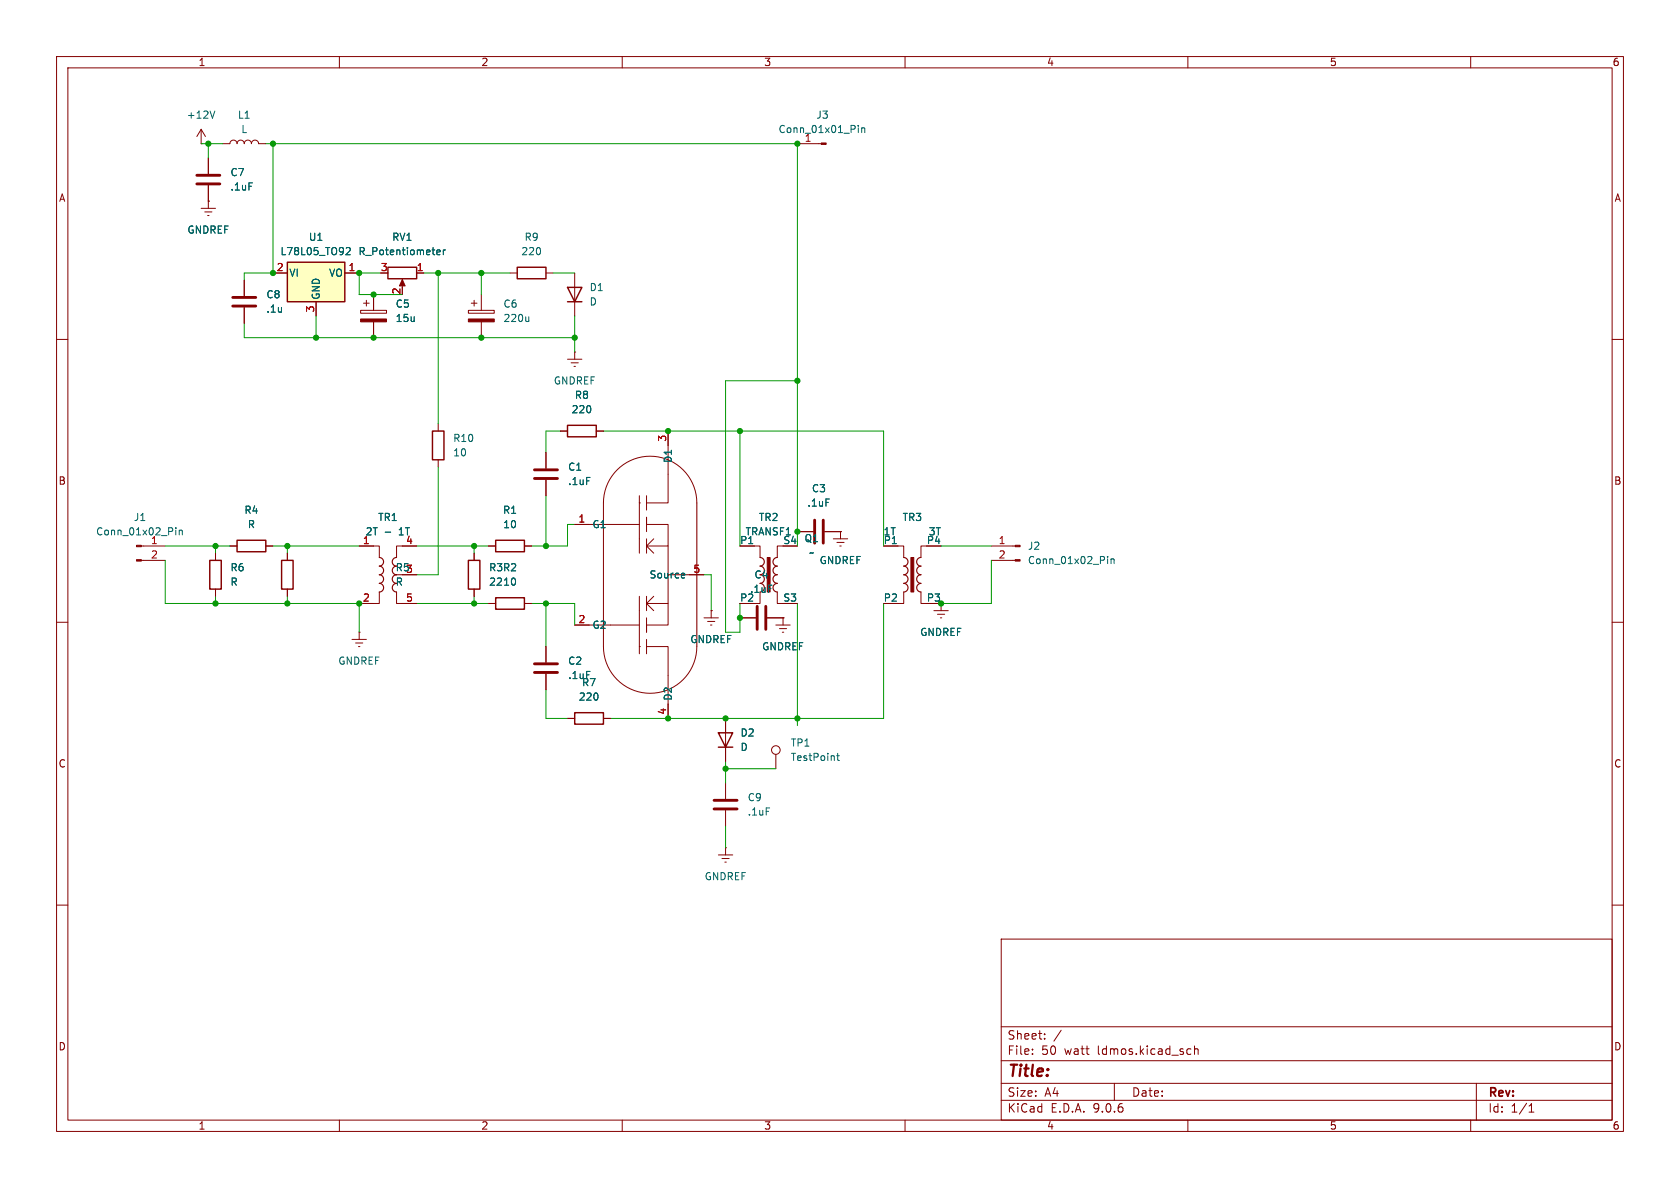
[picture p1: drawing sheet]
<svg xmlns="http://www.w3.org/2000/svg" width="297mm" height="210mm" viewBox="0 0 297 210" stroke-linecap="round" stroke-linejoin="round" font-family="sans-serif">
<g fill="none" stroke="#840000" stroke-width=".18">
<path d="M10 10h277v190h-277zM12 12h273v186h-273zM60 10v2M110 10v2M160 10v2M210 10v2M260 10v2M39.4 25.4h1.2a.64 .64 0 0 1 .7-.6 .64 .64 0 0 1 .6 .6 .64 .64 0 0 1 .6-.6 .64 .64 0 0 1 .7 .6 .64 .64 0 0 1 .6-.6 .64 .64 0 0 1 .6 .6 .64 .64 0 0 1 .7-.6 .64 .64 0 0 1 .6 .6h1.3M43.2 49.5v2.8M43.2 54.4v2.8M63.8 54.9h4.5v.5h-4.5zM64.3 53.6h1"/>
<path d="M64.8 53.1v1M66 52.1v2.8M66 56.9v2.8M10 60h2M99.1 76.2h1.2M105.4 76.2h1.3M118.1 76.2v12.7h-3.8M285 60h2M25 96.5h4.2M25 99.1h4.2M38.1 97.8v1.3M40.6 96.5h1.3"/>
<path d="M47 96.5h1.3M50.8 97.8v1.3M101.6 92.7h11.4M109.1 83.1a8.3 8.3 0 0 1 9-1.8 8.3 8.3 0 0 1 5.1 7.6v25.4a8.3 8.3 0 0 1-8.3 8.3 8.3 8.3 0 0 1-8.2-8.3v-25.4a8.3 8.3 0 0 1 2.4-5.8zM113 88.9h.1M113 87.6v10.2M114.3 96.5h.1M114.3 92.7h3.8v3.8h-3.8M114.3 87.6v2.6M114.3 91.4v2.6M114.3 95.3v2.5M114.3 96.5l1.3 1.3"/>
<path d="M115.6 95.3l-1.3 1.2M118.1 96.5v10.2M130.8 96.5h3.6v2.1M138.4 96.5h-1v2.1M141 94h2.8M145.8 94h2.8M147.3 95.3h2.6M148 95.9h1.2M148.5 96.5h.2M148.6 94h.1M148.6 94v1.3M156.2 96.5h3.6v2.1"/>
<path d="M163.8 96.5h-1v2.1M175.3 96.5h4.2M175.3 99.1h4.2M10 110h2M38.1 104.1v1.3M50.8 104.1v1.3M62.2 113h2.6M62.9 113.7h1.2M63.4 114.3h.2M63.5 111.8h.1M63.5 111.8v1.2M101.6 110.5h11.4"/>
<path d="M113 114.3h.1M113 105.4v10.2M114.3 106.7h.1M114.3 106.7h3.8v3.8h-3.8M114.3 114.3h3.8v12.7M114.3 105.4v2.6M114.3 109.2v2.6M114.3 113v2.6M114.3 106.7l1.3 1.3M115.6 105.4l-1.3 1.3M118.1 101.6h6.4M124.5 109.2h2.5"/>
<path d="M125.1 109.9h1.3M125.6 110.5h.3M125.7 108h.1M125.7 108v1.2M130.8 109.2h2.8M134.4 104.6v2.1h-1.1M135.6 109.2h2.8M137.2 110.5h2.5M137.4 104.6v2.1h1M137.8 111.1h1.3M138.3 111.8h.3M138.4 109.2h.1"/>
<path d="M138.4 109.2v1.3M159.8 104.6v2.1h-1.1M162.8 104.6v2.1h1M165.1 108h2.5M165.7 108.6h1.3M166.2 109.2h.3M166.4 106.7v1.3M285 110h2M100.3 127h1.3M106.7 127h1.2M128.3 127v7.6M128.3 138.4v2.8"/>
<path d="M137.2 133.4v2.5M128.3 143.3v2.8M10 160h2M177 166h108v32h-108zM285 160h2M60 198v2M110 198v2M160 198v2M177 194.5h108M177 191.5h108M177 187.5h108M177 181.5h108"/>
<path d="M182.5 186.3v.1M182.5 185.5v.1M184.7 183.6v.1M184.7 182.8v.1M187.6 182.1l-1.3 2M197 191.5v3M210 198v2M210.1 185.4l.4 .1M210.5 186.3l-.4 .1M211.2 185.5l.2-.1 .3 .1 .1 .9M211.2 184.9v1.5M260 198v2"/>
<path d="M261 191.5v6.5M270.3 196.6h.9M270.3 195.5l.4-.4v1.5"/>
<circle cx="137.2" cy="132.6" r=".76"/>
</g>
<path d="M41.1 52.6h4.1M41.1 54.1h4.1M144 91.9v4.1M145.5 91.9v4.1M133.9 107.2v4.1M135.4 107.2v4.1M126.2 141.5h4.1M126.2 143h4.1" fill="none" stroke="#840000" stroke-width=".51"/>
<path d="M100.3 75.2h5.1v2h-5.1zM37.1 99.1h2v5h-2zM41.9 95.5h5.1v2h-5.1zM49.8 99.1h2v5h-2zM101.6 126h5.1v2h-5.1zM127 129.5h2.5l-1.2 2.6zM127 132.1h2.5" fill="none" stroke="#840000" stroke-width=".25"/>
<g fill="#840000" stroke="#840000" stroke-width=".18">
<path d="M179.5 96.4h.8v.2h-.8z"/>
<path d="M179.5 98.9h.8v.3h-.8z"/>
<path d="M161 98.6h.5v6h-.5z"/>
<path d="M63.8 56.4h4.5v.5h-4.5z"/>
<path d="M24.1 96.4h.9v.2h-.9z"/>
<path d="M24.1 98.9h.9v.3h-.9z"/>
<path d="M135.6 98.6h.5v6h-.5z"/>
</g>
<g fill="none" stroke="#006464" stroke-width=".18">
<path d="M31.1 93.3v.1M31.1 93.7v.9M31.7 93.7v.9M31.7 93.8l.2-.1 .3 .1v.8M164.4 93.3h.8l-.5 .5h.2M195.8 98.4v.1M195.8 98.8v.8M196.4 98.8v.8M196.4 98.9l.2-.1 .3 .1 .1 .7M120.9 101.3l.2 .3-.6 .2M121 102.1l-.1 .1M147.9 133.6h.5"/>
<path d="M148.1 133.2v1.1l.3 .1"/>
</g>
<path d="M134.4 98.6a.76 .76 0 0 1 .7 .7 .76 .76 0 0 1-.7 .8 .77 .77 0 0 1 .7 .7 .77 .77 0 0 1-.7 .8 .76 .76 0 0 1 .7 .8 .76 .76 0 0 1-.7 .7M137.4 98.5a.77 .77 0 0 0-.7 .8 .77 .77 0 0 0 .7 .8 .76 .76 0 0 0-.7 .7 .76 .76 0 0 0 .7 .8 .76 .76 0 0 0-.7 .8 .76 .76 0 0 0 .7 .7 .76 .76 0 0 0-.7 .8 .76 .76 0 0 0 .7 .7M159.8 98.6a.76 .76 0 0 1 .7 .7 .76 .76 0 0 1-.7 .8 .77 .77 0 0 1 .7 .7 .77 .77 0 0 1-.7 .8 .76 .76 0 0 1 .7 .8 .76 .76 0 0 1-.7 .7 .77 .77 0 0 1 .7 .8 .77 .77 0 0 1-.7 .8M162.8 98.5a.77 .77 0 0 0-.7 .8 .77 .77 0 0 0 .7 .8 .76 .76 0 0 0-.7 .7 .76 .76 0 0 0 .7 .8 .76 .76 0 0 0-.7 .8 .76 .76 0 0 0 .7 .7 .76 .76 0 0 0-.7 .8 .76 .76 0 0 0 .7 .7" fill="none" stroke="#840000" stroke-width=".2"/>
<path d="M123.2 88.9v25.4" fill="none" stroke="#ffe5bf" stroke-width=".18"/>
<path d="M50.8 46.4h10.2v6.9h-10.2z" fill="#ffffc2"/>
<path d="M50.8 46.4h10.2v6.9h-10.2zM68.6 47.2h5.1v2.1h-5.1zM91.4 47.2h5.1v2.1h-5.1zM100.3 50.8h2.6l-1.3 2.5zM100.3 53.3h2.6M76.5 76.2h2v5.1h-2zM82.8 99.1h2v5h-2zM87.6 95.5h5.1v2h-5.1zM87.6 105.7h5.1v2h-5.1z" fill="none" stroke="#840000" stroke-width=".25"/>
<g fill="none" stroke="#840000" stroke-width=".18">
<path d="M35.6 25.4h.1M35.6 36.8h2.5M35.6 22.9l-.8 1.2M35.6 22.9l.7 1.2M35.6 22.9v2.5M36.2 37.5h1.3M36.7 38.1h.3M36.8 35.6h.1M36.8 27.9v2.8M36.8 32.8v4M141 25.4h4.2M43.2 49.5v2.8"/>
<path d="M43.2 54.4v2.8M48.3 48.3h2.5M55.9 53.3v2.6M61 48.3h2.5M66 52.1v2.8M66 56.9v2.8M71.1 49.8v1M73.7 48.3h1.2M82.8 54.9h4.6v.5h-4.6zM83.3 53.6h1M83.8 53.1v1M85.1 52.1v2.8"/>
<path d="M85.1 56.9v2.8M90.2 48.3h1.2M96.5 48.3h1.3M101.6 48.3v7.6M77.5 74.9v1.3M99.1 76.2h1.2M100.3 63.5h2.6M101 64.1h1.2M101.5 64.8h.2M101.6 62.2h.1M101.6 62.2v1.3M105.4 76.2h1.3"/>
<path d="M118.1 76.2v2.5M38.1 97.8v1.3M40.6 96.5h1.3M47 96.5h1.3M50.8 97.8v1.3M63.5 96.5h3.6v2.1M73.7 96.5h-3.6v2.1M77.5 81.3v1.3M83.8 97.8v1.3M86.4 96.5h1.2M92.7 96.5h1.3M96.5 80v2.8"/>
<path d="M96.5 84.8v2.8M101.6 92.7h2.5M130.8 96.5h2.5M141 94h2.8M145.8 94h2.8M148.6 94h.1M156.2 96.5h2.5M38.1 104.1v1.3M50.8 104.1v1.3M67.1 104.6v2.1h-3.6M70.1 104.6v2.1h3.6M71.1 101.6h2.6"/>
<path d="M83.8 104.1v1.3M86.4 106.7h1.2M92.7 106.7h1.3M96.5 114.3v2.8M96.5 119.1v2.8M101.6 110.5h2.5M121.9 101.6h2.6M125.7 108h.1M130.8 109.2h2.8M135.6 109.2h2.8M138.4 109.2h.1M100.3 127h1.3"/>
<path d="M106.7 127h1.2M118.1 124.5v2.5M128.3 127v2.5M128.3 132.1v2.5M127 151.1h2.5M127.6 151.8h1.3M128.1 152.4h.3M128.3 149.9h.1M128.3 149.9v1.2"/>
</g>
<g fill="none" stroke="#006464" stroke-width=".18">
<path d="M38 19.6l-.4 1.3M151.7 22.2v.1M151.7 22.6v.8M152.3 22.6v.8M152.3 22.7l.2-.1 .3 .1 .1 .7M61.3 43.8h.4l.2 .3-.8 .9h.8M77.2 44.6l.6-.1v-.3h-.4l-.2 .2 .1 .6h.5M78.4 44.2v.8M78.7 44.2l-.3 .2M93.5 56v.8M93.5 56.7l-.2 .1M68.1 94.1h1"/>
<path d="M164.4 93.3h.8l-.5 .5h.2M120.9 101.3l.2 .3-.6 .2M121 102.1l-.1 .1"/>
</g>
<path d="M34.8 31h4.1M34.8 32.5h4.1M94.5 83.1h4.1M94.5 84.6h4.1M94.5 117.3h4.1M94.5 118.9h4.1" fill="none" stroke="#840000" stroke-width=".51"/>
<path d="M67.1 98.6a.76 .76 0 0 1 .7 .7 .76 .76 0 0 1-.7 .8 .77 .77 0 0 1 .7 .7 .77 .77 0 0 1-.7 .8 .76 .76 0 0 1 .7 .8 .76 .76 0 0 1-.7 .7 .77 .77 0 0 1 .7 .8 .77 .77 0 0 1-.7 .8M70.1 98.5a.77 .77 0 0 0-.8 .8 .77 .77 0 0 0 .8 .8 .76 .76 0 0 0-.8 .7 .76 .76 0 0 0 .8 .8 .76 .76 0 0 0-.8 .8 .76 .76 0 0 0 .8 .7 .76 .76 0 0 0-.7 .8 .76 .76 0 0 0 .7 .7" fill="none" stroke="#840000" stroke-width=".2"/>
<g fill="#840000" stroke="#840000" stroke-width=".18">
<path d="M82.8 56.4h4.6v.5h-4.6z"/>
<path d="M145.2 25.3h.8v.2h-.8z"/>
<path d="M71.1 49.4l.5 1.1h-1z"/>
</g>
<g fill="none" stroke="#009600" stroke-width=".18">
<path d="M35.6 25.4h3.8M36.8 25.4v2.5M47 25.4h94v71.1M48.3 25.4v22.9h-5.1v1.2M43.2 57.2v2.5h58.4M55.9 55.9v3.8M67.3 48.3h-3.8v3.8h7.6M74.9 48.3h15.3M77.5 48.3v26.6M85.1 48.3v3.8M97.8 48.3h3.8M101.6 55.9v6.3"/>
<path d="M99.1 76.2h-2.6v3.8M106.7 76.2h49.5v20.3M130.8 76.2v20.3M141 67.3h-12.7v44.5h2.5v-5.1M29.2 96.5h11.4M29.2 99.1v7.6h34.3v5.1M38.1 96.5v1.3M48.3 96.5h15.2M50.8 96.5v1.3M73.7 96.5h12.7M77.5 82.6v19h-3.8M83.8 96.5v1.3"/>
<path d="M96.5 87.6v8.9M101.6 92.7h-1.3v3.8h-6.3M166.4 96.5h8.9M175.3 99.1v7.6h-8.9M38.1 105.4v1.3M50.8 105.4v1.3M73.7 106.7h12.7M83.8 105.4v1.3M94 106.7h7.6v3.8M96.5 106.7v7.6M124.5 101.6h1.2v6.4M141 106.7v21.6"/>
<path d="M156.2 106.7v20.3h-48.3M96.5 121.9v5.1h3.8M128.3 135.9h8.9M128.3 134.6v3.8M128.3 146.1v3.8"/>
</g>
<g fill="#009600" stroke="#009600" stroke-width=".18">
<circle cx="118.1" cy="76.2" r=".46"/>
<circle cx="130.8" cy="76.2" r=".46"/>
<circle cx="130.8" cy="109.2" r=".46"/>
<circle cx="128.3" cy="127" r=".46"/>
<circle cx="118.1" cy="127" r=".46"/>
<circle cx="66" cy="59.7" r=".46"/>
<circle cx="63.5" cy="48.3" r=".46"/>
<circle cx="66" cy="52.1" r=".46"/>
<circle cx="85.1" cy="48.3" r=".46"/>
<circle cx="85.1" cy="59.7" r=".46"/>
<circle cx="101.6" cy="59.7" r=".46"/>
<circle cx="36.8" cy="25.4" r=".46"/>
<circle cx="48.3" cy="25.4" r=".46"/>
<circle cx="141" cy="25.4" r=".46"/>
<circle cx="141" cy="67.3" r=".46"/>
<circle cx="77.5" cy="48.3" r=".46"/>
<circle cx="83.8" cy="96.5" r=".46"/>
<circle cx="96.5" cy="96.5" r=".46"/>
<circle cx="96.5" cy="106.7" r=".46"/>
<circle cx="83.8" cy="106.7" r=".46"/>
<circle cx="63.5" cy="106.7" r=".46"/>
<circle cx="50.8" cy="96.5" r=".46"/>
<circle cx="50.8" cy="106.7" r=".46"/>
<circle cx="38.1" cy="106.7" r=".46"/>
<circle cx="38.1" cy="96.5" r=".46"/>
<circle cx="48.3" cy="48.3" r=".46"/>
<circle cx="55.9" cy="59.7" r=".46"/>
<circle cx="128.3" cy="135.9" r=".46"/>
<circle cx="141" cy="94" r=".46"/>
<circle cx="141" cy="127" r=".46"/>
<circle cx="166.4" cy="106.7" r=".46"/>
</g>
<text font-size="2.8" fill="#840000" x="178" y="190.9">Title:</text>
<g font-size="2.1" fill="#840000">
<text x="178" y="184">Sheet:</text>
<text x="178" y="186.7">File:</text>
<text x="184.1" y="186.7">50</text>
<text x="188.2" y="186.7">watt</text>
<text x="194.2" y="186.7">ldmos.kicad_sch</text>
<text x="178" y="196.9">KiCad</text>
<text x="178" y="194.1">Size:</text>
<text x="184.7" y="194.1">A4</text>
<text x="185.7" y="196.9">E.D.A.</text>
<text x="193.3" y="196.9">9.0.6</text>
<text x="200" y="194.1">Date:</text>
<text x="263" y="194.3">Rev:</text>
<text x="263" y="196.9">Id:</text>
<text x="267.1" y="196.9">1/1</text>
</g>
<g font-size="1.8" fill="#840000">
<text x="35" y="11.9">1</text>
<text x="85" y="11.9">2</text>
<text x="135" y="11.9">3</text>
<text x="185" y="11.9">4</text>
<text x="235" y="11.9">5</text>
<text x="285" y="11.9">6</text>
<text x="10.3" y="35.9">A</text>
<text x="285.3" y="35.9">A</text>
<text x="10.3" y="85.9">B</text>
<text x="285.3" y="85.9">B</text>
<text x="163.8" y="106.4">P3</text>
<text x="10.3" y="135.9">C</text>
<text x="285.3" y="135.9">C</text>
<text x="10.3" y="185.9">D</text>
<text x="285.3" y="185.9">D</text>
<text x="35" y="199.9">1</text>
<text x="85" y="199.9">2</text>
<text x="135" y="199.9">3</text>
<text x="185" y="199.9">4</text>
<text x="235" y="199.9">5</text>
<text x="285" y="199.9">6</text>
</g>
<g font-size="1.8" fill="#006464">
<text x="32.9" y="21.2">+12V</text>
<text x="42" y="21.2">L1</text>
<text x="42.6" y="23.7">L</text>
<text x="137.5" y="23.7">Conn_01x01_Pin</text>
<text x="144.2" y="21.2">J3</text>
<text x="142.2" y="25.1">1</text>
<text x="40.6" y="31.3">C7</text>
<text x="40.6" y="33.9">.1uF</text>
<text x="33" y="41.5">GNDREF</text>
<text x="49.5" y="45.3">L78L05_TO92</text>
<text x="54.5" y="42.8">U1</text>
<text x="63.3" y="45.3">R_Potentiometer</text>
<text x="69.2" y="42.8">RV1</text>
<text x="92.1" y="45.3">220</text>
<text x="92.6" y="42.8">R9</text>
<text x="47" y="52.9">C8</text>
<text x="51.1" y="49.1">VI</text>
<text x="56.7" y="53.1" transform="rotate(-90 56.7 53.1)">GND</text>
<text x="58.1" y="49.1">VO</text>
<text x="104.1" y="51.7">D1</text>
<text x="47" y="55.5">.1u</text>
<text x="69.9" y="54.6">C5</text>
<text x="69.9" y="57.1">15u</text>
<text x="88.9" y="54.6">C6</text>
<text x="88.9" y="57.1">220u</text>
<text x="104.1" y="54.2">D</text>
<text x="97.8" y="68.2">GNDREF</text>
<text x="101.5" y="70.7">R8</text>
<text x="101" y="73.3">220</text>
<text x="80" y="78.3">R10</text>
<text x="80" y="80.9">10</text>
<text x="100.3" y="83.4">C1</text>
<text x="119" y="81.9" transform="rotate(-90 119 81.9)">D1</text>
<text x="100.3" y="86">.1uF</text>
<text x="142.7" y="89.8">.1uF</text>
<text x="143.4" y="87.2">C3</text>
<text x="16.9" y="94.8">Conn_01x02_Pin</text>
<text x="23.6" y="92.3">J1</text>
<text x="43.1" y="91">R4</text>
<text x="43.7" y="93.6">R</text>
<text x="64.5" y="94.8">2T</text>
<text x="66.8" y="92.3">TR1</text>
<text x="70.6" y="94.8">1T</text>
<text x="88.8" y="91">R1</text>
<text x="88.9" y="93.6">10</text>
<text x="104.6" y="93.6">G1</text>
<text x="131.7" y="94.8">TRANSF1</text>
<text x="134.1" y="92.3">TR2</text>
<text x="156.1" y="94.8">1T</text>
<text x="159.5" y="92.3">TR3</text>
<text x="165.3" y="94.8">3T</text>
<text x="26.6" y="96.3">1</text>
<text x="40.6" y="101.2">R6</text>
<text x="69.9" y="101.2">R53</text>
<text x="86.4" y="101.2">R3R2</text>
<text x="130.7" y="96.3">P1</text>
<text x="138.4" y="96.3">S4</text>
<text x="142.1" y="96">Q1</text>
<text x="143" y="98.6">~</text>
<text x="144.8" y="99.9">GNDREF</text>
<text x="156.1" y="96.3">P1</text>
<text x="163.8" y="96.3">P4</text>
<text x="181.6" y="97.4">J2</text>
<text x="181.6" y="99.9">Conn_01x02_Pin</text>
<text x="40.6" y="103.7">R</text>
<text x="69.9" y="103.7">R</text>
<text x="86.4" y="103.7">22</text>
<text x="88.9" y="103.7">10</text>
<text x="114.7" y="102.5">Source</text>
<text x="130.7" y="106.4">P2</text>
<text x="132.5" y="105">.1uF</text>
<text x="133.3" y="102.5">C4</text>
<text x="138.4" y="106.4">S3</text>
<text x="156.1" y="106.4">P2</text>
<text x="104.6" y="111.4">G2</text>
<text x="121.9" y="113.9">GNDREF</text>
<text x="162.6" y="112.6">GNDREF</text>
<text x="59.7" y="117.7">GNDREF</text>
<text x="100.3" y="117.7">C2</text>
<text x="134.6" y="115.2">GNDREF</text>
<text x="100.3" y="120.2">.1uF</text>
<text x="102.2" y="124.1">220</text>
<text x="102.8" y="121.5">R7</text>
<text x="119" y="124" transform="rotate(-90 119 124)">D2</text>
<text x="130.8" y="130.4">D2</text>
<text x="130.8" y="132.9">D</text>
<text x="139.7" y="132.2">TP1</text>
<text x="139.7" y="134.7">TestPoint</text>
<text x="132.1" y="141.8">C9</text>
<text x="132.1" y="144.4">.1uF</text>
<text x="124.5" y="155.8">GNDREF</text>
</g>
<g font-size="1.8" fill="#a90000">
<text x="48.8" y="48">2</text>
<text x="61.5" y="48">1</text>
<text x="67.2" y="48">3</text>
<text x="70.9" y="52.1" transform="rotate(-90 70.9 52.1)">2</text>
<text x="73.6" y="48">1</text>
<text x="55.6" y="55.3" transform="rotate(-90 55.6 55.3)">3</text>
<text x="117.9" y="78.2" transform="rotate(-90 117.9 78.2)">3</text>
<text x="102.2" y="92.5">1</text>
<text x="26.6" y="98.8">2</text>
<text x="64.1" y="96.3">1</text>
<text x="71.7" y="96.3">4</text>
<text x="122.5" y="101.3">5</text>
<text x="176.5" y="96.3">1</text>
<text x="176.5" y="98.8">2</text>
<text x="64.1" y="106.4">2</text>
<text x="71.7" y="106.4">5</text>
<text x="102.2" y="110.2">2</text>
<text x="117.9" y="126.4" transform="rotate(-90 117.9 126.4)">4</text>
</g>
</svg>
